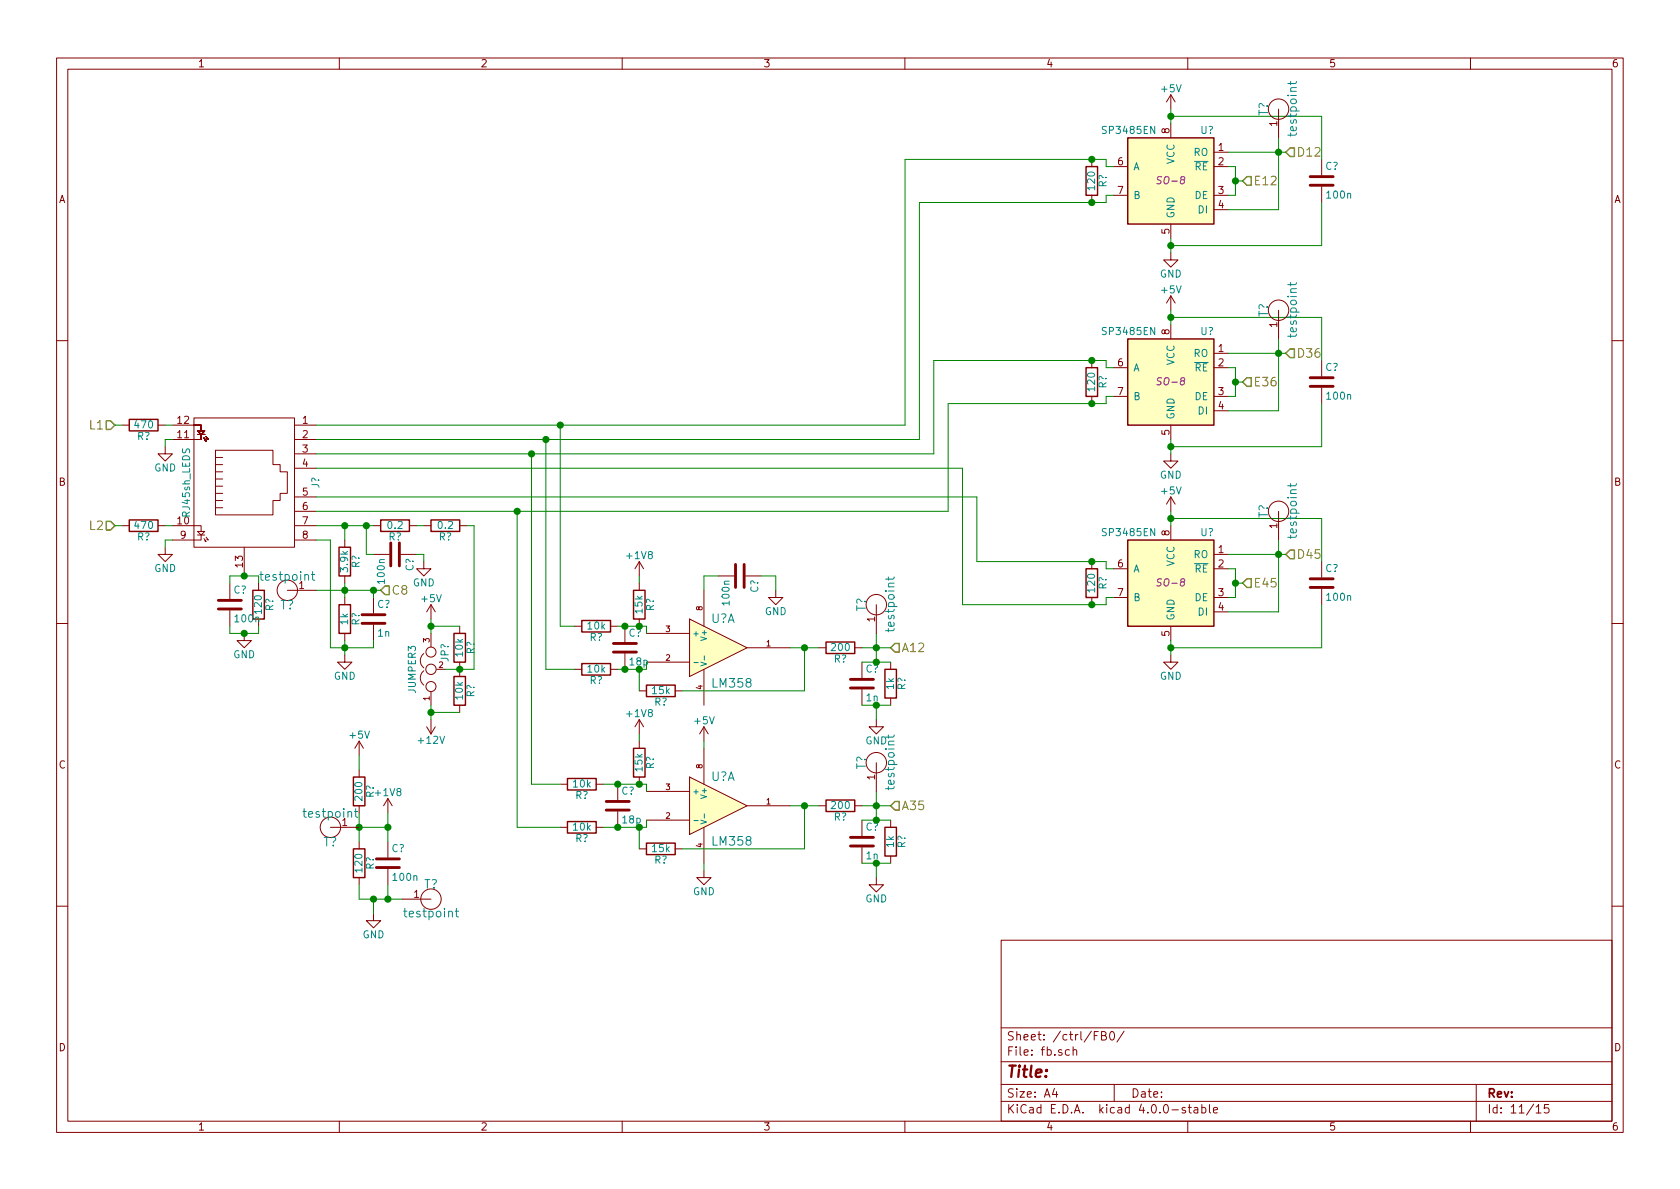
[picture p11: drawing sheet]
<svg xmlns="http://www.w3.org/2000/svg" width="297mm" height="210mm" viewBox="0 0 297 210" stroke-linecap="round" stroke-linejoin="round" font-family="sans-serif">
<g fill="none" stroke="#840000" stroke-width=".18">
<path d="M10 10.3h277v189.9h-277zM12 12.2h273v186.1h-273zM60 10.3v1.9M110 10.3v1.9M160 10.3v1.9M207 16.8v2.5M207 16.8l-.8 1.2M207 16.8l.8 1.2M210 10.3v1.9M226.1 19.3v5.1M260 10.3v1.9M193 28.2v1.3"/>
<path d="M193 34.5v1.3M196.8 29.5h2.6M196.8 34.5h2.6M207 21.8v2.6M207 39.6v2.6M214.6 26.9h2.6M214.6 29.5h2.6M214.6 34.5h2.6M214.6 37.1h2.6M233.7 28.2v2.8M233.7 33v2.8M207 44.7v1.3h1.3l-1.3 1.2-1.3-1.2h1.3"/>
<path d="M207 52.3v2.6M207 57.4v2.5M207 52.3l-.8 1.3M207 52.3l.8 1.3M226.1 54.9v5M10 60.2h2M21.6 75.2h1.3M27.9 75.2h1.3M29.2 79v1.3h1.3l-1.3 1.2-1.3-1.2h1.3M30.5 75.2h5.1v.5M34.3 73.9h17.8v22.9h-17.8zM34.9 76.8h1.3h-.6v.7"/>
<path d="M35.6 77.2v.5h-5.1M35.6 75.6v.6h-.7l.7 .6 .6-.6h-.6M36.1 77.5l.3 .5-.2-.2M36.4 77.2l.4 .5-.2-.1M38.1 79.6h10.2v2.6h1.2v1.2h1.3v3.8h-1.3v1.3h-1.2v2.6h-10.2zM52.1 75.2h3.8M52.1 77.7h3.8M193 63.7v1.3M193 70.1v1.3M196.8 65h2.6M196.8 70.1h2.6M207 75.2v2.5"/>
<path d="M214.6 62.5h2.6M214.6 65h2.6M214.6 70.1h2.6M214.6 72.6h2.6M233.7 63.7v2.8M233.7 68.6v2.8M285 60.2h2M21.6 93h1.3M27.9 93h1.3M29.2 96.8v1.2h1.3l-1.3 1.3-1.3-1.3h1.3M30.5 93h5.1v1M34.9 94h1.3l-.6 .6z"/>
<path d="M34.9 94.6h1.3M35.6 94.6v.9h-5.1M36.1 95.2l.3 .6-.2-.2M36.4 95l.4 .5-.2-.1M38.1 80.9h1.3M38.1 82.2h1.3M38.1 83.4h1.3M38.1 84.7h1.3M38.1 86h1.3M38.1 87.2h1.3M38.1 88.5h1.3M38.1 89.8h1.3"/>
<path d="M43.2 96.8v5M52.1 80.3h3.8M52.1 82.8h3.8M52.1 87.9h3.8M52.1 90.4h3.8M52.1 93h3.8M52.1 95.5h3.8M61 95.5v1.3M66 93h1.3M66 98h2.8M70.9 98h2.8M72.4 93h1.3"/>
<path d="M74.9 99.3v1.3h1.3l-1.3 1.2-1.2-1.2h1.2M74.9 93h1.3M81.3 93h1.2M113 99.3v2.5M113 99.3l-.7 1.3M113 99.3l.8 1.3M193 99.3v1.3M207 80.3v1.2h1.3l-1.3 1.3-1.3-1.3h1.3M207 87.9v2.5M207 93v2.5M207 87.9l-.8 1.2M207 87.9l.8 1.2"/>
<path d="M214.6 98h2.6M226.1 90.4v5.1M233.7 99.3v2.8M10 110.3h2M40.6 103.1v2.8M40.6 107.9v2.8M43.2 112v1.3h1.2l-1.2 1.2-1.3-1.2h1.3M45.7 103.1v1.3M45.7 109.5v1.2M50.8 104.4h5.1M61 115.8v1.3h1.2l-1.2 1.3-1.3-1.3h1.3M61 101.8v1.3"/>
<path d="M61 105.7v1.2M61 112v1.3M66 105.7v2.8M66 110.5v2.8M74.9 118.6a1.63 1.63 0 0 0 0 2.6M74.9 115.6a1.63 1.63 0 0 0 0 2.5M76.2 106.9v2.6M76.2 112v2.4M76.2 106.9l-.8 1.3M76.2 106.9l.8 1.3M81.3 110.7v1.3M81.3 117.1v2.5"/>
<path d="M101.6 110.7h1.3M101.6 118.4h1.3M107.9 110.7h1.3M107.9 118.4h1.3M110.5 110.7v2.8M110.5 115.6v2.8M113 103.1v1.3M113 109.5v1.2M114.3 117.1h7.6M114.3 112h7.6M121.9 109.5l10.2 5-10.2 5.1zM124.5 104.4v6.3"/>
<path d="M124.5 118.4v6.3M127 101.8h2.8M131.8 101.8h2.8M132.1 114.5h7.6M137.2 104.4v1.3h1.2l-1.2 1.2-1.3-1.2h1.3M144.8 114.5h1.2M151.1 114.5h1.3M152.4 117.1v2.8M154.9 106.9v5.1M157.5 117.1v1.3M193 105.7v1.2M196.8 100.6h2.6"/>
<path d="M196.8 105.7h2.6M207 115.8v1.3h1.3l-1.3 1.3-1.3-1.3h1.3M207 110.7v2.6M214.6 100.6h2.6M214.6 105.7h2.6M214.6 108.2h2.6M233.7 104.1v2.8M285 110.3h2M63.5 131.1l-.8 1.2M63.5 131.1v2.5M63.5 136.1v1.3M63.5 131.1l.8 1.2"/>
<path d="M75.4 128.5l.8 1.3M76.2 122.3v2.4M76.2 127.2v2.6M77 128.5l-.8 1.3M81.3 124.7v1.3M99.1 138.7h1.2M105.4 138.7h1.3M109.2 138.7v2.8M113 127.2v2.6M113 131.1v1.2M113 137.4v1.3M113 122.2h1.3"/>
<path d="M113 127.2l-.7 1.3M113 127.2l.8 1.3M114.3 139.9h7.6M119.4 122.2h1.2M121.9 137.4l10.2 5.1-10.2 5.1zM124.5 128.5v2.6M124.5 132.3v6.4M124.5 128.5l-.8 1.3M124.5 128.5l.7 1.3M152.4 121.9v2.8M154.9 127.2v1.3h1.3l-1.3 1.3-1.2-1.3h1.2M154.9 134.9v5"/>
<path d="M157.5 123.4v1.3M58.4 146.3h5.1M63.5 142.5v1.3M63.5 148.8v1.3M63.5 155.2v1.3M68.6 141.2l-.8 1.3M68.6 141.2v2.6M68.6 148.8v2.8M68.6 153.7v2.8M68.6 141.2l.7 1.3M71.1 159h5.1M99.1 146.3h1.2"/>
<path d="M105.4 146.3h1.3M109.2 143.5v2.8M113 150.1h1.3M114.3 145h7.6M119.4 150.1h1.2M124.5 153.9v1.3h1.2l-1.2 1.3-1.3-1.3h1.3M124.5 146.3v6.3M132.1 142.5h7.6M144.8 142.5h1.2M151.1 142.5h1.3M152.4 145v2.8M152.4 149.9v2.7"/>
<path d="M154.9 155.2v1.3h1.3l-1.3 1.2-1.2-1.2h1.2M157.5 145v1.3M157.5 151.4v1.2M10 160.2h2M66 161.5v1.3h1.3l-1.3 1.3-1.2-1.3h1.2M177 166.3h108v32h-108zM285 160.2h2M60 198.3v1.9M110 198.3v1.9M160 198.3v1.9M177 194.8h108M177 191.8h108"/>
<path d="M177 187.8h108M177 181.8h108M186.4 192.5l-.3 1h.9M186.8 193v1M189.1 185.7l-.5-.1-.2 .3v.6l.2 .1 .5-.1M189.7 185.7l.2-.1 .4 .1 .1 .9M189.7 185.1v1.5M193.5 183.1h.5M194.2 182.4h-.7v1.5M194.8 183.1h.5l.2-.1 .1-.3-.3-.3h-.5v1.5h.6l.2-.3a.41 .41 0 0 0-.3-.5M196.3 182.6l.2-.2a.81 .81 0 0 1 .6 .6 .81 .81 0 0 1-.3 .8l-.1 .1a.79 .79 0 0 1-.4-1.3zM197 191.8v3"/>
<path d="M198.8 182.3l-1.3 2M209.6 195.9a.37 .37 0 0 0-.6 .1l.1 .3 .5 .1 .1 .1-.3 .3-.4-.1M210 198.3v1.9M210.1 195.8h.5M210.3 195.3v1.3l.3 .2M211.2 195.9h.5l.1 .9M211.8 196.2l-.5 .1-.2 .2 .2 .3 .5-.1M212.5 195.9l.4-.1 .3 .3-.1 .6h-.6M212.5 195.3v1.5M213.8 195.3v1.3l.2 .2M214.6 196.3l.7-.1-.1-.3-.4-.1-.2 .2v.7h.6M260 198.3v1.9"/>
<path d="M261 191.8v6.5M271.6 195.8l.4-.5v1.5M271.6 196.8h.9M273.8 195.3h-.7l-.1 .7 .3-.1 .4 .1 .2 .2-.1 .5-.2 .1-.6-.1"/>
<circle cx="226.1" cy="19.3" r="1.8"/>
<circle cx="226.1" cy="54.9" r="1.8"/>
<circle cx="226.1" cy="90.4" r="1.8"/>
<circle cx="50.8" cy="104.4" r="1.8"/>
<circle cx="76.2" cy="118.4" r=".91"/>
<circle cx="76.2" cy="115.3" r=".89"/>
<circle cx="154.9" cy="106.9" r="1.8"/>
<circle cx="76.2" cy="121.4" r=".89"/>
<circle cx="154.9" cy="134.9" r="1.8"/>
<circle cx="58.4" cy="146.3" r="1.8"/>
<circle cx="76.2" cy="159" r="1.8"/>
</g>
<g fill="#ffffc2" stroke="#ffffc2" stroke-width=".18">
<path d="M121.9 109.5l10.2 5-10.2 5.1z"/>
<path d="M199.4 24.4h15.2v15.2h-15.2z"/>
<path d="M199.4 59.9h15.2v15.3h-15.2z"/>
<path d="M199.4 95.5h15.2v15.2h-15.2z"/>
<path d="M121.9 137.4l10.2 5.1-10.2 5.1z"/>
</g>
<g fill="none" stroke="#008484" stroke-width=".18">
<path d="M228.2 14.4v.6M229.2 14.4l-.2 .4h-1.3M228.2 50v.5M229.2 50l-.2 .3h-1.3M228.2 85.5v.6M229.2 85.5l-.2 .4h-1.3M55.1 101.6h.6M55.3 101.1v1.3l.4 .2M122.7 117.2h.7M123.9 117.1l1 .3-1 .3M124.5 116v.7M157.1 102v.6"/>
<path d="M158.1 102l-.2 .4h-1.3M158.1 130l-.2 .3h-1.3M62.7 143.5h.6M62.9 143v1.3l.4 .2M122.7 145.1h.7M123.9 145l1 .4-1 .3M124.5 143.9v.8M80.5 161.1h.6M80.7 160.6v1.3l.4 .2"/>
</g>
<g fill="none" stroke="#840000" stroke-width=".25">
<path d="M192 29.5h2.1v5h-2.1zM199.4 24.4h15.2v15.2h-15.2zM199.4 59.9h15.2v15.3h-15.2zM22.9 74.2h5v2h-5zM192 65h2.1v5.1h-2.1zM22.9 91.9h5v2.1h-5zM59.9 96.8h2.1v5h-2.1zM67.3 91.9h5.1v2.1h-5.1zM76.2 91.9h5.1v2.1h-5.1zM199.4 95.5h15.2v15.2h-15.2zM44.7 104.4h2v5.1h-2zM59.9 106.9h2.1v5.1h-2.1z"/>
<path d="M80.3 112h2v5.1h-2zM80.3 119.6h2v5.1h-2zM102.9 109.7h5v2.1h-5zM102.9 117.3h5v2.1h-5zM112 104.4h2v5.1h-2zM146 113.5h5.1v2.1h-5.1zM156.5 118.4h2v5h-2zM192 100.6h2.1v5.1h-2.1zM62.5 137.4h2v5.1h-2zM100.3 137.7h5.1v2h-5.1zM112 132.3h2v5.1h-2zM114.3 121.2h5.1v2h-5.1z"/>
<path d="M62.5 150.1h2v5.1h-2zM100.3 145.3h5.1v2h-5.1zM114.3 149.1h5.1v2h-5.1zM146 141.5h5.1v2h-5.1zM156.5 146.3h2v5.1h-2z"/>
</g>
<g fill="none" stroke="#840000" stroke-width=".51">
<path d="M231.6 32.8h4.1M231.6 31.2h4.1M231.6 68.3h4.1M231.6 66.8h4.1M69.1 96v4.1M70.6 96v4.1M130 99.8v4.1M131.6 99.8v4.1M38.6 107.7h4.1M38.6 106.2h4.1M64 110.2h4.1M64 108.7h4.1"/>
<path d="M108.5 115.3h4M108.5 113.8h4M231.6 103.9h4.1M231.6 102.4h4.1M150.4 121.7h4M150.4 120.1h4M66.5 153.4h4.1M66.5 151.9h4.1M107.2 143.3h4.1M107.2 141.7h4.1M150.4 149.6h4M150.4 148.1h4"/>
</g>
<path d="M220.5 31.2h.7v1.6h-.7l-.8-.8zM228.1 26.2h.8v1.5h-.8l-.8-.8zM18.8 74.4h.8l.7 .8-.7 .7h-.8zM220.5 66.8h.7v1.5h-.7l-.8-.7zM227.3 62.5l.8-.8h.8v1.5h-.8zM18.8 92.2h.8l.7 .8-.7 .7h-.8zM228.1 97.3h.8v1.5h-.8l-.8-.8zM67.3 104.4l.8-.8h.7v1.6h-.7zM158.2 113.8h.8v1.5h-.8l-.7-.8zM220.5 102.4h.7v1.5h-.7l-.8-.8zM158.2 141.7h.8v1.6h-.8l-.7-.8z" fill="none" stroke="#848400" stroke-width=".25"/>
<g fill="none" stroke="#008400" stroke-width=".18">
<path d="M207 19.3v2.5M196.8 29.5h-1.2v-1.3h-35.6v47h-104.1M196.8 34.5h-1.2v1.3h-33v41.9h-106.7M207 20.6h26.7v7.6M217.2 29.5h1.2v5h-1.2M217.2 26.9h10.1M218.4 32h1.3M226.1 24.4v12.7h-8.9M233.7 35.8v7.6h-26.7M207 42.2v2.5M207 54.9v2.5M207 56.1h26.7v7.6"/>
<path d="M226.1 59.9v12.7h-8.9M20.3 75.2h1.3M29.2 75.2h1.3M30.5 77.7h-1.3v1.3M96.5 77.7v40.7h5.1M99.1 75.2v35.5h2.5M196.8 65h-1.2v-1.3h-30.5v16.6h-109.2M196.8 70.1h-1.2v1.3h-28v19h-111.7M207 77.7v2.6M217.2 65h1.2v5.1h-1.2M217.2 62.5h10.1M218.4 67.6h1.3"/>
<path d="M233.7 71.4v7.6h-26.7M20.3 93h1.3M29.2 93h1.3M30.5 95.5h-1.3v1.3M55.9 87.9h116.8v11.4h22.9v1.3h1.2M55.9 82.8h114.3v24.1h25.4v-1.2h1.2M55.9 95.5h2.5v19h7.6v-1.2M55.9 93h10.1M61 93v2.5M64.8 93v5h1.2M73.7 98h1.2v1.3M73.7 93h1.2"/>
<path d="M82.5 93h1.3v25.4h-5.1M91.4 90.4v55.9h7.7M94 80.3v58.4h5.1M207 90.4v2.6M207 91.7h26.7v7.6M217.2 98h10.1M226.1 95.5v12.7h-8.9M40.6 110.7v1.3h5.1v-1.3M45.7 101.8h-5.1v1.3M55.9 104.4h11.4M61 103.1v2.6M61 113.3v2.5"/>
<path d="M66 104.4v1.3M76.2 109.5v2.5M76.2 110.7h5.1M109.2 110.7h5.1v1.3M109.2 118.4h5.1M113 101.8v1.3M113 118.4v3.8M127 101.8h-2.5v2.6M134.6 101.8h2.6v2.6M139.7 114.5h5.1M142.2 114.5v7.7h-21.6M152.4 114.5h5.1"/>
<path d="M152.4 117.1h5.1M154.9 112v5.1M207 113.3v2.5M217.2 100.6h1.2v5.1h-1.2M218.4 103.1h1.3M233.7 106.9v7.6h-26.7M63.5 133.6v2.5M76.2 124.7v2.5M76.2 126h5.1M106.7 138.7h7.6v1.2M113 129.8v1.3M124.5 131.1v1.2"/>
<path d="M152.4 124.7h5.1M154.9 124.7v2.5M154.9 139.9v5.1M63.5 143.8v5M63.5 156.5v2.5h7.6M63.5 146.3h5.1M66 159v2.5M68.6 143.8v5M68.6 156.5v2.5M113 146.3v3.8M114.3 145v1.3h-7.6M124.5 152.6v1.3"/>
<path d="M139.7 142.5h5.1M142.2 142.5v7.6h-21.6M152.4 142.5h5.1M152.4 145h5.1M152.4 152.6h5.1M154.9 152.6v2.6"/>
</g>
<g fill="#008400" stroke="#008400" stroke-width=".25">
<circle cx="207" cy="20.6" r=".51"/>
<circle cx="207" cy="43.4" r=".51"/>
<circle cx="218.4" cy="32" r=".51"/>
<circle cx="207" cy="56.1" r=".51"/>
<circle cx="207" cy="79" r=".51"/>
<circle cx="218.4" cy="67.6" r=".51"/>
<circle cx="207" cy="91.7" r=".51"/>
<circle cx="207" cy="114.5" r=".51"/>
<circle cx="218.4" cy="103.1" r=".51"/>
<circle cx="193" cy="28.2" r=".51"/>
<circle cx="193" cy="35.8" r=".51"/>
<circle cx="193" cy="63.7" r=".51"/>
<circle cx="193" cy="71.4" r=".51"/>
<circle cx="193" cy="106.9" r=".51"/>
<circle cx="193" cy="99.3" r=".51"/>
<circle cx="43.2" cy="101.8" r=".51"/>
<circle cx="43.2" cy="112" r=".51"/>
<circle cx="154.9" cy="117.1" r=".51"/>
<circle cx="142.2" cy="114.5" r=".51"/>
<circle cx="154.9" cy="124.7" r=".51"/>
<circle cx="154.9" cy="114.5" r=".51"/>
<circle cx="154.9" cy="145" r=".51"/>
<circle cx="154.9" cy="152.6" r=".51"/>
<circle cx="154.9" cy="142.5" r=".51"/>
<circle cx="142.2" cy="142.5" r=".51"/>
<circle cx="68.6" cy="146.3" r=".51"/>
<circle cx="63.5" cy="146.3" r=".51"/>
<circle cx="66" cy="159" r=".51"/>
<circle cx="226.1" cy="26.9" r=".51"/>
<circle cx="226.1" cy="62.5" r=".51"/>
<circle cx="226.1" cy="98" r=".51"/>
<circle cx="61" cy="114.5" r=".51"/>
<circle cx="61" cy="93" r=".51"/>
<circle cx="61" cy="104.4" r=".51"/>
<circle cx="66" cy="104.4" r=".51"/>
<circle cx="64.8" cy="93" r=".51"/>
<circle cx="76.2" cy="110.7" r=".51"/>
<circle cx="109.2" cy="146.3" r=".51"/>
<circle cx="109.2" cy="138.7" r=".51"/>
<circle cx="113" cy="138.7" r=".51"/>
<circle cx="113" cy="146.3" r=".51"/>
<circle cx="113" cy="110.7" r=".51"/>
<circle cx="110.5" cy="110.7" r=".51"/>
<circle cx="110.5" cy="118.4" r=".51"/>
<circle cx="113" cy="118.4" r=".51"/>
<circle cx="99.1" cy="75.2" r=".51"/>
<circle cx="96.5" cy="77.7" r=".51"/>
<circle cx="94" cy="80.3" r=".51"/>
<circle cx="91.4" cy="90.4" r=".51"/>
<circle cx="81.3" cy="118.4" r=".51"/>
<circle cx="76.2" cy="126" r=".51"/>
<circle cx="68.6" cy="159" r=".51"/>
</g>
<text font-size="2.8" fill="#840000" x="178" y="190.5">Title:</text>
<g font-size="2.1" fill="#008484">
<text x="224.2" y="20.6" transform="rotate(-90 224.2 20.6)">T?</text>
<text x="229.3" y="23.7" transform="rotate(-90 229.3 23.7)">testpoint</text>
<text x="224.2" y="56.1" transform="rotate(-90 224.2 56.1)">T?</text>
<text x="229.3" y="59.3" transform="rotate(-90 229.3 59.3)">testpoint</text>
<text x="224.2" y="91.7" transform="rotate(-90 224.2 91.7)">T?</text>
<text x="229.3" y="94.9" transform="rotate(-90 229.3 94.9)">testpoint</text>
<text x="46.3" y="102.7">testpoint</text>
<text x="49.5" y="107.8">T?</text>
<text x="125.6" y="110.2">U?A</text>
<text x="153.1" y="108.2" transform="rotate(-90 153.1 108.2)">T?</text>
<text x="158.2" y="111.4" transform="rotate(-90 158.2 111.4)">testpoint</text>
<text x="126.1" y="121.6">LM358</text>
<text x="153.1" y="136.1" transform="rotate(-90 153.1 136.1)">T?</text>
<text x="125.6" y="138.1">U?A</text>
<text x="158.2" y="139.3" transform="rotate(-90 158.2 139.3)">testpoint</text>
<text x="53.9" y="144.6">testpoint</text>
<text x="57.1" y="149.7">T?</text>
<text x="126.1" y="149.5">LM358</text>
<text x="74.9" y="157.1">T?</text>
<text x="71.7" y="162.2">testpoint</text>
</g>
<g font-size="2.1" fill="#848400">
<text x="229.3" y="27.7">D12</text>
<text x="221.6" y="32.8">E12</text>
<text x="229.3" y="63.2">D36</text>
<text x="221.6" y="68.3">E36</text>
<text x="15.9" y="75.9">L1</text>
<text x="15.9" y="93.7">L2</text>
<text x="229.3" y="98.8">D45</text>
<text x="69.2" y="105.2">C8</text>
<text x="221.6" y="103.9">E45</text>
<text x="159.4" y="115.3">A12</text>
<text x="159.4" y="143.3">A35</text>
</g>
<g font-size="2.1" fill="#840000">
<text x="178" y="184">Sheet: /ctrl/FB0/</text>
<text x="178" y="186.7">File: fb.sch</text>
<text x="178" y="196.9">KiCad E.D.A. kicad 4.0.0-stable</text>
<text x="178" y="194.1">Size: A4</text>
<text x="200" y="194.1">Date:</text>
<text x="263" y="194.1">Rev:</text>
<text x="263" y="196.9">Id: 11/15</text>
</g>
<g font-size="1.8" fill="#840000">
<text x="35" y="11.9">1</text>
<text x="85" y="11.9">2</text>
<text x="135" y="11.9">3</text>
<text x="185" y="11.9">4</text>
<text x="235" y="11.9">5</text>
<text x="285" y="11.9">6</text>
<text x="206.8" y="23.6" transform="rotate(-90 206.8 23.6)">8</text>
<text x="225.8" y="22.3" transform="rotate(-90 225.8 22.3)">1</text>
<text x="197.6" y="29.2">6</text>
<text x="215.4" y="26.7">1</text>
<text x="215.4" y="29.2">2</text>
<text x="10.4" y="35.9">A</text>
<text x="197.6" y="34.3">7</text>
<text x="215.4" y="34.3">3</text>
<text x="285.4" y="35.9">A</text>
<text x="206.8" y="41.4" transform="rotate(-90 206.8 41.4)">5</text>
<text x="215.4" y="36.8">4</text>
<text x="206.8" y="59.2" transform="rotate(-90 206.8 59.2)">8</text>
<text x="225.8" y="57.9" transform="rotate(-90 225.8 57.9)">1</text>
<text x="197.6" y="64.8">6</text>
<text x="215.4" y="62.2">1</text>
<text x="215.4" y="64.8">2</text>
<text x="197.6" y="69.8">7</text>
<text x="215.4" y="69.8">3</text>
<text x="31.4" y="77.5">11</text>
<text x="31.4" y="74.9">12</text>
<text x="53.5" y="74.9">1</text>
<text x="53.5" y="77.5">2</text>
<text x="206.8" y="76.9" transform="rotate(-90 206.8 76.9)">5</text>
<text x="215.4" y="72.4">4</text>
<text x="53.5" y="80">3</text>
<text x="53.5" y="82.5">4</text>
<text x="10.4" y="85.9">B</text>
<text x="53.5" y="87.6">5</text>
<text x="285.4" y="85.9">B</text>
<text x="31.4" y="92.7">10</text>
<text x="31.9" y="95.2">9</text>
<text x="53.5" y="90.2">6</text>
<text x="53.5" y="92.7">7</text>
<text x="53.5" y="95.2">8</text>
<text x="206.8" y="94.7" transform="rotate(-90 206.8 94.7)">8</text>
<text x="225.8" y="93.4" transform="rotate(-90 225.8 93.4)">1</text>
<text x="42.9" y="100.3" transform="rotate(-90 42.9 100.3)">13</text>
<text x="197.6" y="100.3">6</text>
<text x="215.4" y="97.8">1</text>
<text x="215.4" y="100.3">2</text>
<text x="52.9" y="104.1">1</text>
<text x="197.6" y="105.4">7</text>
<text x="215.4" y="105.4">3</text>
<text x="215.4" y="107.9">4</text>
<text x="154.7" y="110" transform="rotate(-90 154.7 110)">1</text>
<text x="206.8" y="112.5" transform="rotate(-90 206.8 112.5)">5</text>
<text x="10.4" y="135.9">C</text>
<text x="154.7" y="137.9" transform="rotate(-90 154.7 137.9)">1</text>
<text x="285.4" y="135.9">C</text>
<text x="60.5" y="146">1</text>
<text x="73.2" y="158.7">1</text>
<text x="10.4" y="185.9">D</text>
<text x="285.4" y="185.9">D</text>
<text x="35" y="199.9">1</text>
<text x="85" y="199.9">2</text>
<text x="135" y="199.9">3</text>
<text x="185" y="199.9">4</text>
<text x="235" y="199.9">5</text>
<text x="285" y="199.9">6</text>
</g>
<g font-size="1.8" fill="#008484">
<text x="205.4" y="16.3">+5V</text>
<text x="195.2" y="23.7">SP3485EN</text>
<text x="212.2" y="23.7">U?</text>
<text x="207.6" y="29.1" transform="rotate(-90 207.6 29.1)">VCC</text>
<text x="211" y="27.6">RO</text>
<text x="193.6" y="33.5" transform="rotate(-90 193.6 33.5)">120</text>
<text x="195.6" y="33.1" transform="rotate(-90 195.6 33.1)">R?</text>
<text x="200.4" y="30.1">A</text>
<text x="200.4" y="35.2">B</text>
<text x="211.2" y="30.1">RE</text>
<text x="211.2" y="35.2">DE</text>
<text x="234.3" y="30">C?</text>
<text x="234.7" y="35.1">100n</text>
<text x="207.6" y="38.6" transform="rotate(-90 207.6 38.6)">GND</text>
<text x="211.8" y="37.7">DI</text>
<text x="205.1" y="49.1">GND</text>
<text x="205.4" y="51.9">+5V</text>
<text x="195.2" y="59.2">SP3485EN</text>
<text x="212.2" y="59.2">U?</text>
<text x="200.4" y="65.7">A</text>
<text x="207.6" y="64.7" transform="rotate(-90 207.6 64.7)">VCC</text>
<text x="211" y="63.1">RO</text>
<text x="211.2" y="65.7">RE</text>
<text x="234.3" y="65.6">C?</text>
<text x="193.6" y="69" transform="rotate(-90 193.6 69)">120</text>
<text x="195.6" y="68.7" transform="rotate(-90 195.6 68.7)">R?</text>
<text x="200.4" y="70.7">B</text>
<text x="211.2" y="70.7">DE</text>
<text x="234.7" y="70.7">100n</text>
<text x="23.9" y="75.7">470</text>
<text x="24.2" y="77.8">R?</text>
<text x="207.6" y="74.2" transform="rotate(-90 207.6 74.2)">GND</text>
<text x="211.8" y="73.3">DI</text>
<text x="27.3" y="83.4">GND</text>
<text x="56.4" y="86.4" transform="rotate(-90 56.4 86.4)">J?</text>
<text x="205.1" y="84.6">GND</text>
<text x="205.4" y="87.4">+5V</text>
<text x="23.9" y="93.5">470</text>
<text x="24.2" y="95.5">R?</text>
<text x="33.6" y="91.3" transform="rotate(-90 33.6 91.3)">RJ45sh_LEDS</text>
<text x="68.6" y="93.5">0.2</text>
<text x="68.7" y="95.5">R?</text>
<text x="77.5" y="93.5">0.2</text>
<text x="77.6" y="95.5">R?</text>
<text x="195.2" y="94.8">SP3485EN</text>
<text x="212.2" y="94.8">U?</text>
<text x="27.3" y="101.1">GND</text>
<text x="61.5" y="101" transform="rotate(-90 61.5 101)">3.9k</text>
<text x="63.6" y="100.5" transform="rotate(-90 63.6 100.5)">R?</text>
<text x="73.1" y="101" transform="rotate(-90 73.1 101)">C?</text>
<text x="110.9" y="98.9">+1V8</text>
<text x="200.4" y="101.2">A</text>
<text x="207.6" y="100.2" transform="rotate(-90 207.6 100.2)">VCC</text>
<text x="211" y="98.7">RO</text>
<text x="211.2" y="101.2">RE</text>
<text x="234.3" y="101.1">C?</text>
<text x="41.3" y="104.9">C?</text>
<text x="66.7" y="107.5">C?</text>
<text x="68" y="103.1" transform="rotate(-90 68 103.1)">100n</text>
<text x="73" y="103.7">GND</text>
<text x="74.6" y="106.5">+5V</text>
<text x="129" y="106.9" transform="rotate(-90 129 106.9)">100n</text>
<text x="134.1" y="104.8" transform="rotate(-90 134.1 104.8)">C?</text>
<text x="193.6" y="104.6" transform="rotate(-90 193.6 104.6)">120</text>
<text x="195.6" y="104.3" transform="rotate(-90 195.6 104.3)">R?</text>
<text x="200.4" y="106.3">B</text>
<text x="211.2" y="106.3">DE</text>
<text x="234.7" y="106.2">100n</text>
<text x="41.7" y="110">100n</text>
<text x="46.3" y="108.4" transform="rotate(-90 46.3 108.4)">120</text>
<text x="48.3" y="108.1" transform="rotate(-90 48.3 108.1)">R?</text>
<text x="61.5" y="110.4" transform="rotate(-90 61.5 110.4)">1k</text>
<text x="63.6" y="110.6" transform="rotate(-90 63.6 110.6)">R?</text>
<text x="66.8" y="112.6">1n</text>
<text x="103.9" y="111.3">10k</text>
<text x="104.2" y="113.3">R?</text>
<text x="111.1" y="112.6">C?</text>
<text x="113.6" y="108.4" transform="rotate(-90 113.6 108.4)">15k</text>
<text x="115.6" y="108.1" transform="rotate(-90 115.6 108.1)">R?</text>
<text x="135.2" y="108.8">GND</text>
<text x="207.6" y="109.7" transform="rotate(-90 207.6 109.7)">GND</text>
<text x="211.8" y="108.8">DI</text>
<text x="41.2" y="116.4">GND</text>
<text x="79.3" y="117" transform="rotate(-90 79.3 117)">JP?</text>
<text x="81.8" y="116" transform="rotate(-90 81.8 116)">10k</text>
<text x="83.9" y="115.7" transform="rotate(-90 83.9 115.7)">R?</text>
<text x="103.9" y="118.9">10k</text>
<text x="147.1" y="115.1">200</text>
<text x="147.4" y="117.1">R?</text>
<text x="153" y="118.9">C?</text>
<text x="59" y="120.2">GND</text>
<text x="73.5" y="122.5" transform="rotate(-90 73.5 122.5)">JUMPER3</text>
<text x="81.8" y="123.6" transform="rotate(-90 81.8 123.6)">10k</text>
<text x="83.9" y="123.3" transform="rotate(-90 83.9 123.3)">R?</text>
<text x="104.2" y="120.9">R?</text>
<text x="115.4" y="122.7">15k</text>
<text x="115.7" y="124.8">R?</text>
<text x="153.2" y="124">1n</text>
<text x="158" y="121.9" transform="rotate(-90 158 121.9)">1k</text>
<text x="160.1" y="122" transform="rotate(-90 160.1 122)">R?</text>
<text x="205.1" y="120.2">GND</text>
<text x="61.9" y="130.6">+5V</text>
<text x="74.1" y="131.5">+12V</text>
<text x="110.9" y="126.8">+1V8</text>
<text x="122.9" y="128.1">+5V</text>
<text x="153" y="131.6">GND</text>
<text x="113.6" y="136.3" transform="rotate(-90 113.6 136.3)">15k</text>
<text x="115.6" y="136" transform="rotate(-90 115.6 136)">R?</text>
<text x="64.1" y="141.4" transform="rotate(-90 64.1 141.4)">200</text>
<text x="66.1" y="141.1" transform="rotate(-90 66.1 141.1)">R?</text>
<text x="66.5" y="140.8">+1V8</text>
<text x="101.4" y="139.2">10k</text>
<text x="101.7" y="141.3">R?</text>
<text x="109.9" y="140.5">C?</text>
<text x="147.1" y="143">200</text>
<text x="101.4" y="146.9">10k</text>
<text x="101.7" y="148.9">R?</text>
<text x="110.1" y="145.6">18p</text>
<text x="147.4" y="145.1">R?</text>
<text x="153" y="146.9">C?</text>
<text x="158" y="149.8" transform="rotate(-90 158 149.8)">1k</text>
<text x="160.1" y="150" transform="rotate(-90 160.1 150)">R?</text>
<text x="64.1" y="154.1" transform="rotate(-90 64.1 154.1)">120</text>
<text x="66.1" y="153.8" transform="rotate(-90 66.1 153.8)">R?</text>
<text x="69.2" y="150.7">C?</text>
<text x="69.6" y="155.7">100n</text>
<text x="115.4" y="150.7">15k</text>
<text x="115.7" y="152.7">R?</text>
<text x="153.2" y="151.9">1n</text>
<text x="122.5" y="158.3">GND</text>
<text x="153" y="159.6">GND</text>
<text x="64.1" y="165.9">GND</text>
</g>
<g font-size="1.8" fill="#840084">
<text x="205" y="32.6">SO-8</text>
<text x="205" y="68.1">SO-8</text>
<text x="205" y="103.7">SO-8</text>
</g>
<text font-size="1.8" fill="#008400" x="111.4" y="117.6">18p</text>
<g font-size="1.4" fill="#840000">
<text x="124.2" y="107.9" transform="rotate(-90 124.2 107.9)">8</text>
<text x="75.9" y="113.6" transform="rotate(-90 75.9 113.6)">3</text>
<text x="117.7" y="111.8">3</text>
<text x="77.6" y="118.1">2</text>
<text x="117.7" y="116.8">2</text>
<text x="135.5" y="114.3">1</text>
<text x="75.9" y="123.9" transform="rotate(-90 75.9 123.9)">1</text>
<text x="124.2" y="121.9" transform="rotate(-90 124.2 121.9)">4</text>
<text x="124.2" y="135.9" transform="rotate(-90 124.2 135.9)">8</text>
<text x="117.7" y="139.7">3</text>
<text x="135.5" y="142.2">1</text>
<text x="117.7" y="144.8">2</text>
<text x="124.2" y="149.9" transform="rotate(-90 124.2 149.9)">4</text>
</g>
<g font-size="1.4" fill="#008484">
<text x="122.4" y="112.5">+</text>
<text x="125" y="113" transform="rotate(-90 125 113)">V+</text>
<text x="122.4" y="140.5">+</text>
<text x="125" y="141" transform="rotate(-90 125 141)">V+</text>
</g>
</svg>
